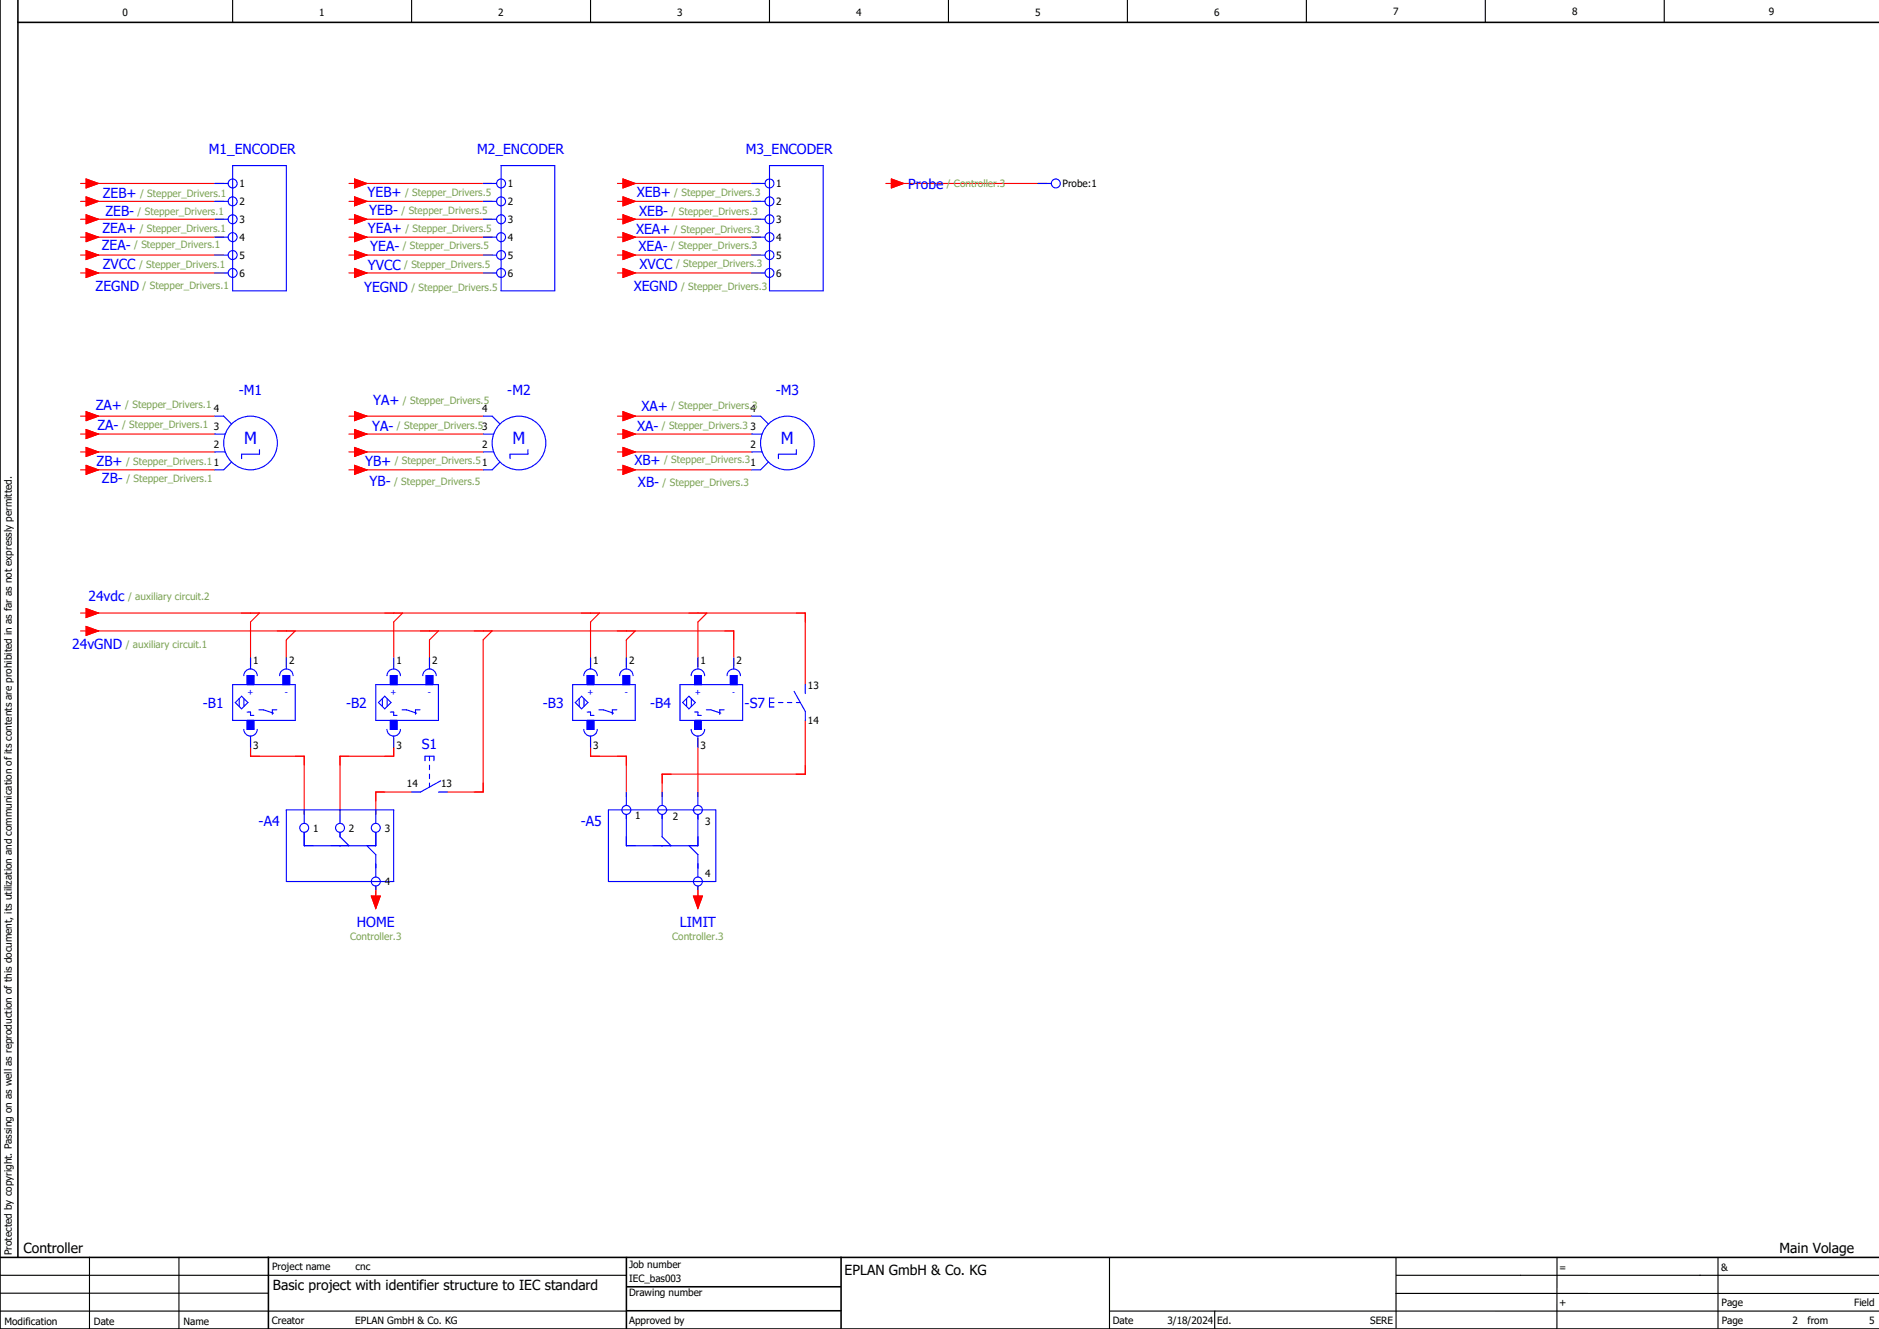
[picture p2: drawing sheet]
<svg xmlns="http://www.w3.org/2000/svg" width="420mm" height="297mm" viewBox="0 0 420 297" stroke-linecap="round" stroke-linejoin="round" font-family="sans-serif">
<g fill="none" stroke="#000" stroke-width=".25">
<path d="M52 0v5M92 0v5M132 0v5M172 0v5M212 0v5M252 0v5M292 0v5M332 0v5M372 0v5M0 293h140M0 285h140M0 289h60"/>
<path d="M20 281v16M40 281v16M248 281.1v15.9M248.1 293h171.9M271.5 293v4M312 281.2l.1 15.5M312 289l107.9 .1M348 281v15.9M384 281.2v15.6M420 285h-108"/>
</g>
<path d="M4 0v281M0 0v297h420M4 5h416M0 281h420M60 281v16M140 287.6h48M140 281v15.8M140.1 292.9h47.9M188 281v16" fill="none" stroke="#000" stroke-width=".35"/>
<g fill="none" stroke="#00f" stroke-width=".25">
<path d="M52 37h12v28h-12zM112 37h12v28h-12zM172 37h12v28h-12zM48 41h3M48 45h3M48 49h3M48 53h3M48 57h3M108 41h3M108 45h3M108 49h3M108 53h3"/>
<path d="M108 57h3M168 41h3M168 45h3M168 49h3M168 53h3M168 57h3M232 41h3M48 61h3M108 61h3M168 61h3M48 93h2l1.8 1.8M48 97h2.3"/>
<path d="M108 93h2l1.8 1.8M108 97h2.3M168 93h2l1.7 1.8M168 97h2.4M48 101h2.3M51.8 103.2l-1.8 1.8h-2M58 100.5v1h-4v1M108 101h2.3M111.8 103.2l-1.8 1.8h-2M118 100.5v1h-4v1M168 101h2.4M171.7 103.2l-1.7 1.8h-2"/>
<path d="M178 100.5v1h-4v1M52 153h14v8h-14zM52.6 157l1.4-1.4 1.4 1.4-1.4 1.4zM53.5 156.1v1.8M54.5 151a1.5 1.5 0 0 1 1.5-1.5 1.5 1.5 0 0 1 1.5 1.5M54.5 156.1v1.8M55.2 159.1h.8v.8h.7M55.2 153v-2h1.5v2M56 147v2.5M57.9 158.6h1l2.2 .8M61.9 158.6h-1v1M62.5 151a1.5 1.5 0 0 1 1.5-1.5 1.5 1.5 0 0 1 1.5 1.5"/>
<path d="M63.2 153v-2h1.5v2M64 147v2.5M84 153h14v8h-14zM84.6 157l1.4-1.4 1.4 1.4-1.4 1.4zM85.5 156.1v1.8M86.5 151a1.5 1.5 0 0 1 1.5-1.5 1.5 1.5 0 0 1 1.5 1.5M86.5 156.1v1.8M87.3 159.1h.7v.8h.8M87.3 153v-2h1.5v2M88 147v2.5M89.9 158.6h1l2.2 .8M93.9 158.6h-1v1"/>
<path d="M94.5 151a1.5 1.5 0 0 1 1.5-1.5 1.5 1.5 0 0 1 1.5 1.5M95.2 153v-2h1.6v2M96 147v2.5M128 153h14v8h-14zM128.6 157l1.4-1.4 1.4 1.4-1.4 1.4zM129.5 156.1v1.8M130.5 151a1.5 1.5 0 0 1 1.5-1.5 1.5 1.5 0 0 1 1.5 1.5M130.5 156.1v1.8M131.2 159.1h.8v.8h.7M131.2 153v-2h1.5v2M132 147v2.5M133.9 158.6h1l2.2 .8"/>
<path d="M137.9 158.6h-1v1M138.5 151a1.5 1.5 0 0 1 1.5-1.5 1.5 1.5 0 0 1 1.5 1.5M139.2 153v-2h1.5v2M140 147v2.5M152 153h14v8h-14zM153.5 156.1v1.8M154 155.6l1.4 1.4-1.4 1.4-1.4-1.4zM154.5 151a1.5 1.5 0 0 1 1.5-1.5 1.5 1.5 0 0 1 1.5 1.5M154.5 156.1v1.8M155.3 159.1h.7v.8h.8M155.3 153v-2h1.5v2M156 147v2.5"/>
<path d="M157.9 158.6h1l2.2 .8M161.9 158.6h-1v1M162.5 151a1.5 1.5 0 0 1 1.5-1.5 1.5 1.5 0 0 1 1.5 1.5M163.3 153v-2h1.5v2M164 147v2.5M172 157h1M173 156h-1v2h1M174 157h1M176 157h1M177.5 154.5l2.5 4.5v2M178 157h.9M180 153v2"/>
<path d="M54.5 163a1.5 1.5 0 0 0 1.5 1.5 1.5 1.5 0 0 0 1.5-1.5M55.2 161v2h1.5v-2M56 164.5v2.5M86.5 163a1.5 1.5 0 0 0 1.5 1.5 1.5 1.5 0 0 0 1.5-1.5M87.3 161v2h1.5v-2M88 164.5v2.5M92 177h2M95 170v-1h2v1M96 169v1M96 171v1M96 173v1M96 175v.9"/>
<path d="M98 177h2M98.5 174.5l-4.5 2.5M130.5 163a1.5 1.5 0 0 0 1.5 1.5 1.5 1.5 0 0 0 1.5-1.5M131.2 161v2h1.5v-2M132 164.5v2.5M140 177v3M148 177v3M154.5 163a1.5 1.5 0 0 0 1.5 1.5 1.5 1.5 0 0 0 1.5-1.5M155.3 161v2h1.5v-2M156 164.5v2.5M156 177v3M64 181h24v16h-24z"/>
<path d="M68 186v3h16v-3M68 181v3M76 181v3M76 186v1l2 2M82 189l2 2v5M84 181v3M84 198v1M136 181h24v16h-24zM140 182v7h16v-7M148 182v5l2 2M154 189l2 2v5M156 198v1"/>
<circle cx="52" cy="57" r="1"/>
<circle cx="52" cy="49" r="1"/>
<circle cx="52" cy="41" r="1"/>
<circle cx="52" cy="45" r="1"/>
<circle cx="52" cy="53" r="1"/>
<circle cx="112" cy="57" r="1"/>
<circle cx="112" cy="49" r="1"/>
<circle cx="112" cy="41" r="1"/>
<circle cx="112" cy="45" r="1"/>
<circle cx="112" cy="53" r="1"/>
<circle cx="172" cy="57" r="1"/>
<circle cx="172" cy="49" r="1"/>
<circle cx="172" cy="41" r="1"/>
<circle cx="172" cy="45" r="1"/>
<circle cx="172" cy="53" r="1"/>
<circle cx="236" cy="41" r="1"/>
<circle cx="52" cy="61" r="1"/>
<circle cx="112" cy="61" r="1"/>
<circle cx="172" cy="61" r="1"/>
<circle cx="56" cy="99" r="6"/>
<circle cx="116" cy="99" r="6"/>
<circle cx="176" cy="99" r="6"/>
<circle cx="68" cy="185" r="1"/>
<circle cx="76" cy="185" r="1"/>
<circle cx="84" cy="185" r="1"/>
<circle cx="84" cy="197" r="1"/>
<circle cx="140" cy="181" r="1"/>
<circle cx="148" cy="181" r="1"/>
<circle cx="156" cy="181" r="1"/>
<circle cx="156" cy="197" r="1"/>
</g>
<g fill="none" stroke="#f00" stroke-width=".25">
<path d="M18 41h1.2M18 45h1.2M18 49h1.2M18 53h1.2M18 57h1.2M19.2 40l2.8 1-2.8 1zM19.2 44l2.8 1-2.8 1zM19.2 48l2.8 1-2.8 1zM19.2 52l2.8 1-2.8 1zM19.2 56l2.8 1-2.8 1zM20 41h30M20 45h30"/>
<path d="M20 49h30M20 53h30M20 57h30M78 41h1.3M78 45h1.3M78 49h1.3M78 53h1.3M78 57h1.3M79.3 40l2.7 1-2.7 1zM79.3 44l2.7 1-2.7 1zM79.3 48l2.7 1-2.7 1zM79.3 52l2.7 1-2.7 1z"/>
<path d="M79.3 56l2.7 1-2.7 1zM80 41h30M80 45h30M80 49h30M80 53h30M80 57h30M138 41h1.2M138 45h1.2M138 49h1.2M138 53h1.2M138 57h1.2M139.2 40l2.8 1-2.8 1z"/>
<path d="M139.2 44l2.8 1-2.8 1zM139.2 48l2.8 1-2.8 1zM139.2 52l2.8 1-2.8 1zM139.2 56l2.8 1-2.8 1zM140 41h30M140 45h30M140 49h30M140 53h30M140 57h30M198 41h1.2M199.2 40l2.8 1-2.8 1zM200 41h34"/>
<path d="M18 61h1.2M19.2 60l2.8 1-2.8 1zM20 61h30M78 61h1.3M79.3 60l2.7 1-2.7 1zM80 61h30M138 61h1.2M139.2 60l2.8 1-2.8 1zM140 61h30M18 97h1.2M18 93h1.2M19.2 92l2.8 1-2.8 1z"/>
<path d="M19.2 96l2.8 1-2.8 1zM20 97h28M20 93h28M78 97h1.3M78 93h1.3M79.3 92l2.7 1-2.7 1zM79.3 96l2.7 1-2.7 1zM80 97h28M80 93h28M138 97h1.2M138 93h1.2M139.2 92l2.8 1-2.8 1z"/>
<path d="M139.2 96l2.8 1-2.8 1zM140 97h28M140 93h28M18 105h1.2M18 101h1.2M19.2 100l2.8 1-2.8 1zM19.2 104l2.8 1-2.8 1zM20 105h28M20 101h28M78 105h1.3M78 101h1.3M79.3 104l2.7 1-2.7 1z"/>
<path d="M79.3 100l2.7 1-2.7 1zM80 105h28M80 101h28M138 105h1.2M138 101h1.2M139.2 104l2.8 1-2.8 1zM139.2 100l2.8 1-2.8 1zM140 105h28M140 101h28M18 137h1.2M19.2 136l2.8 1-2.8 1zM20 137h160v16"/>
<path d="M58 137l-2 2v10M90 137l-2 2v10M134 137l-2 2v10M158 137l-2 2v10M18 141h1.2M19.2 140l2.8 1-2.8 1zM20 141h144v8M66 141l-2 2v6M98 141l-2 2v6M110 141l-2 2v34h-8M142 141l-2 2v6M56 165v4h12v13"/>
<path d="M88 165v4h-12v13M92 177h-8v5M132 165v4h8v9M156 165v13M180 161v12h-32v5M84 198v3M156 198v3M83 200.3h2l-1 2.7zM155 200.3h2l-1 2.7z"/>
</g>
<g fill="#00f" stroke="#00f" stroke-width=".22">
<path d="M63.2 151h1.5v2h-1.5z"/>
<path d="M55.2 151h1.5v2h-1.5z"/>
<path d="M55.2 161h1.5v2h-1.5z"/>
<path d="M95.2 151h1.6v2h-1.6z"/>
<path d="M87.3 151h1.5v2h-1.5z"/>
<path d="M87.3 161h1.5v2h-1.5z"/>
<path d="M139.2 151h1.5v2h-1.5z"/>
<path d="M131.2 151h1.5v2h-1.5z"/>
<path d="M131.2 161h1.5v2h-1.5z"/>
<path d="M163.3 151h1.5v2h-1.5z"/>
<path d="M155.3 151h1.5v2h-1.5z"/>
<path d="M155.3 161h1.5v2h-1.5z"/>
</g>
<g fill="#f00" stroke="#f00" stroke-width=".22">
<path d="M19.2 40l2.8 1-2.8 1z"/>
<path d="M19.2 44l2.8 1-2.8 1z"/>
<path d="M19.2 48l2.8 1-2.8 1z"/>
<path d="M19.2 52l2.8 1-2.8 1z"/>
<path d="M19.2 92l2.8 1-2.8 1z"/>
<path d="M19.2 96l2.8 1-2.8 1z"/>
<path d="M19.2 100l2.8 1-2.8 1z"/>
<path d="M19.2 104l2.8 1-2.8 1z"/>
<path d="M139.2 104l2.8 1-2.8 1z"/>
<path d="M139.2 100l2.8 1-2.8 1z"/>
<path d="M139.2 96l2.8 1-2.8 1z"/>
<path d="M139.2 92l2.8 1-2.8 1z"/>
<path d="M139.2 52l2.8 1-2.8 1z"/>
<path d="M139.2 48l2.8 1-2.8 1z"/>
<path d="M139.2 44l2.8 1-2.8 1z"/>
<path d="M139.2 40l2.8 1-2.8 1z"/>
<path d="M79.3 104l2.7 1-2.7 1z"/>
<path d="M79.3 100l2.7 1-2.7 1z"/>
<path d="M79.3 96l2.7 1-2.7 1z"/>
<path d="M79.3 92l2.7 1-2.7 1z"/>
<path d="M79.3 52l2.7 1-2.7 1z"/>
<path d="M79.3 48l2.7 1-2.7 1z"/>
<path d="M79.3 44l2.7 1-2.7 1z"/>
<path d="M79.3 40l2.7 1-2.7 1z"/>
<path d="M79.3 56l2.7 1-2.7 1z"/>
<path d="M79.3 60l2.7 1-2.7 1z"/>
<path d="M139.2 56l2.8 1-2.8 1z"/>
<path d="M139.2 60l2.8 1-2.8 1z"/>
<path d="M19.2 60l2.8 1-2.8 1z"/>
<path d="M19.2 56l2.8 1-2.8 1z"/>
<path d="M19.2 136l2.8 1-2.8 1z"/>
<path d="M19.2 140l2.8 1-2.8 1z"/>
<path d="M83 200.3h2l-1 2.7z"/>
<path d="M155 200.3h2l-1 2.7z"/>
<path d="M199.2 40l2.8 1-2.8 1z"/>
</g>
<g font-size="3.7" fill="#00f">
<text x="54.6" y="99.2">M</text>
<text x="114.6" y="99.2">M</text>
<text x="174.6" y="99.2">M</text>
</g>
<g font-size="3.1" fill="#00f">
<text x="46.7" y="34.3">M1_ENCODER</text>
<text x="106.7" y="34.3">M2_ENCODER</text>
<text x="166.7" y="34.3">M3_ENCODER</text>
<text x="23" y="44.3">ZEB+</text>
<text x="82.2" y="44.1">YEB+</text>
<text x="142.3" y="44.1">XEB+</text>
<text x="203" y="42.2">Probe</text>
<text x="22.9" y="52.1">ZEA+</text>
<text x="23.6" y="48.3">ZEB-</text>
<text x="82.2" y="52.2">YEA+</text>
<text x="82.5" y="48.1">YEB-</text>
<text x="142.2" y="52.4">XEA+</text>
<text x="142.9" y="48.3">XEB-</text>
<text x="22.8" y="55.9">ZEA-</text>
<text x="82.8" y="56">YEA-</text>
<text x="142.7" y="56">XEA-</text>
<text x="21.4" y="65">ZEGND</text>
<text x="23" y="60.2">ZVCC</text>
<text x="81.4" y="65.3">YEGND</text>
<text x="82.2" y="60.3">YVCC</text>
<text x="141.7" y="65.1">XEGND</text>
<text x="143" y="60">XVCC</text>
<text x="53.4" y="88.4">-M1</text>
<text x="113.4" y="88.4">-M2</text>
<text x="173.4" y="88.4">-M3</text>
<text x="21.4" y="91.6">ZA+</text>
<text x="83.4" y="90.6">YA+</text>
<text x="143.4" y="91.8">XA+</text>
<text x="21.8" y="96">ZA-</text>
<text x="83.2" y="96.2">YA-</text>
<text x="142.4" y="96.2">XA-</text>
<text x="21.6" y="104.2">ZB+</text>
<text x="81.6" y="104">YB+</text>
<text x="141.8" y="103.8">XB+</text>
<text x="22.8" y="108">ZB-</text>
<text x="82.6" y="108.7">YB-</text>
<text x="142.6" y="108.9">XB-</text>
<text x="19.8" y="134.4">24vdc</text>
<text x="16.1" y="145.1">24vGND</text>
<text x="45.3" y="158.2">-B1</text>
<text x="77.3" y="158.2">-B2</text>
<text x="121.3" y="158.2">-B3</text>
<text x="145.3" y="158.2">-B4</text>
<text x="166.4" y="158.2">-S7</text>
<text x="94.3" y="167.4">S1</text>
<text x="57.8" y="184.6">-A4</text>
<text x="129.8" y="184.6">-A5</text>
<text x="79.8" y="207.1">HOME</text>
<text x="152" y="207.1">LIMIT</text>
</g>
<g font-size="3.1">
<text x="5.3" y="280">Controller</text>
<text x="397.8" y="280">Main Volage</text>
<text x="188.8" y="285">EPLAN GmbH &amp; Co. KG</text>
<text x="61" y="288.2">Basic project with identifier structure to IEC standard</text>
</g>
<g font-size="2.2">
<text x="27.4" y="3.5">0</text>
<text x="71.4" y="3.5">1</text>
<text x="111.4" y="3.5">2</text>
<text x="151.4" y="3.5">3</text>
<text x="191.4" y="3.5">4</text>
<text x="231.4" y="3.5">5</text>
<text x="271.4" y="3.5">6</text>
<text x="311.4" y="3.5">7</text>
<text x="351.4" y="3.4">8</text>
<text x="395.4" y="3.4">9</text>
<text x="53.5" y="41.9">1</text>
<text x="113.5" y="41.9">1</text>
<text x="173.5" y="41.9">1</text>
<text x="237.5" y="41.9">Probe:1</text>
<text x="53.5" y="45.9">2</text>
<text x="113.5" y="45.9">2</text>
<text x="173.5" y="45.9">2</text>
<text x="53.5" y="49.9">3</text>
<text x="53.5" y="53.9">4</text>
<text x="113.5" y="49.9">3</text>
<text x="113.5" y="53.9">4</text>
<text x="173.5" y="49.9">3</text>
<text x="173.5" y="53.9">4</text>
<text x="53.5" y="57.9">5</text>
<text x="113.5" y="57.9">5</text>
<text x="173.5" y="57.9">5</text>
<text x="53.5" y="61.9">6</text>
<text x="113.5" y="61.9">6</text>
<text x="173.5" y="61.9">6</text>
<text x="47.8" y="92.1">4</text>
<text x="107.8" y="92.1">4</text>
<text x="167.8" y="92.1">4</text>
<text x="47.8" y="100.1">2</text>
<text x="47.8" y="96.1">3</text>
<text x="107.8" y="100.1">2</text>
<text x="167.8" y="100.1">2</text>
<text x="167.8" y="96.1">3</text>
<text x="167.8" y="104.1">1</text>
<text x="56.6" y="148.4">1</text>
<text x="64.6" y="148.4">2</text>
<text x="88.6" y="148.4">1</text>
<text x="96.6" y="148.4">2</text>
<text x="132.6" y="148.4">1</text>
<text x="140.6" y="148.4">2</text>
<text x="156.6" y="148.4">1</text>
<text x="164.6" y="148.4">2</text>
<text x="180.6" y="153.9">13</text>
<text x="180.6" y="161.8">14</text>
<text x="56.6" y="167.3">3</text>
<text x="88.6" y="167.3">3</text>
<text x="132.6" y="167.3">3</text>
<text x="156.6" y="167.3">3</text>
<text x="91" y="175.9">14</text>
<text x="98.6" y="175.9">13</text>
<text x="70" y="185.9">1</text>
<text x="78" y="185.9">2</text>
<text x="86" y="185.9">3</text>
<text x="142" y="183">1</text>
<text x="150.4" y="183.2">2</text>
<text x="157.6" y="184.3">3</text>
<text x="86" y="197.9">4</text>
<text x="157.6" y="195.9">4</text>
<text x="2.7" y="280.5" transform="rotate(-90 2.7 280.5)">Protected by copyright. Passing on as well as reproduction of this document, its utilization and communication of its contents are prohibited in as far as not expressly permitted.</text>
<text x="60.8" y="283.9">Project name</text>
<text x="79.5" y="283.9">cnc</text>
<text x="140.6" y="286.4">IEC_bas003</text>
<text x="140.6" y="283.3">Job number</text>
<text x="348.5" y="284">=</text>
<text x="384.7" y="284">&amp;</text>
<text x="140.6" y="289.6">Drawing number</text>
<text x="348.5" y="291.8">+</text>
<text x="384.8" y="291.8">Page</text>
<text x="414.4" y="291.8">Field</text>
<text x="1" y="296">Modification</text>
<text x="21" y="296">Date</text>
<text x="41" y="296">Name</text>
<text x="60.8" y="295.9">Creator</text>
<text x="79.4" y="295.9">EPLAN GmbH &amp; Co. KG</text>
<text x="140.6" y="295.8">Approved by</text>
<text x="248.7" y="295.8">Date</text>
<text x="260.9" y="295.8">3/18/2024</text>
<text x="272.1" y="295.8">Ed.</text>
<text x="306.3" y="295.8">SERE</text>
<text x="384.8" y="295.8">Page</text>
<text x="400.7" y="295.8">2</text>
<text x="404" y="295.8">from</text>
<text x="417.8" y="295.8">5</text>
</g>
<g font-size="2.2" fill="#7ca552">
<text x="211.6" y="41.9">/ Controller.3</text>
<text x="30.8" y="48">/ Stepper_Drivers.1</text>
<text x="31.3" y="44">/ Stepper_Drivers.1</text>
<text x="89.8" y="47.7">/ Stepper_Drivers.5</text>
<text x="90.5" y="43.7">/ Stepper_Drivers.5</text>
<text x="150.1" y="48">/ Stepper_Drivers.3</text>
<text x="150.7" y="43.7">/ Stepper_Drivers.3</text>
<text x="31.2" y="51.7">/ Stepper_Drivers.1</text>
<text x="90.6" y="51.8">/ Stepper_Drivers.5</text>
<text x="150.6" y="52">/ Stepper_Drivers.3</text>
<text x="30" y="55.5">/ Stepper_Drivers.1</text>
<text x="31.1" y="59.9">/ Stepper_Drivers.1</text>
<text x="90" y="55.6">/ Stepper_Drivers.5</text>
<text x="90.3" y="59.9">/ Stepper_Drivers.5</text>
<text x="150" y="55.7">/ Stepper_Drivers.3</text>
<text x="151.1" y="59.7">/ Stepper_Drivers.3</text>
<text x="31.9" y="64.7">/ Stepper_Drivers.1</text>
<text x="91.9" y="65">/ Stepper_Drivers.5</text>
<text x="152.2" y="64.8">/ Stepper_Drivers.3</text>
<text x="27.3" y="95.7">/ Stepper_Drivers.1</text>
<text x="28" y="91.3">/ Stepper_Drivers.1</text>
<text x="88.7" y="95.9">/ Stepper_Drivers.53</text>
<text x="90.1" y="90.3">/ Stepper_Drivers.5</text>
<text x="147.9" y="95.9">/ Stepper_Drivers.3</text>
<text x="150.1" y="91.5">/ Stepper_Drivers.3</text>
<text x="28.2" y="103.9">/ Stepper_Drivers.11</text>
<text x="28.2" y="107.7">/ Stepper_Drivers.1</text>
<text x="88.2" y="103.7">/ Stepper_Drivers.51</text>
<text x="148.4" y="103.5">/ Stepper_Drivers.3</text>
<text x="88.1" y="108.3">/ Stepper_Drivers.5</text>
<text x="148.1" y="108.5">/ Stepper_Drivers.3</text>
<text x="28.6" y="134.1">/ auxiliary circuit.2</text>
<text x="28.1" y="144.7">/ auxiliary circuit.1</text>
<text x="78.3" y="210">Controller.3</text>
<text x="150.3" y="210">Controller.3</text>
</g>
<g font-size="1.9" fill="#00f">
<text x="55.3" y="155.2">+</text>
<text x="63.7" y="155.2">-</text>
<text x="87.3" y="155.2">+</text>
<text x="95.7" y="155.2">-</text>
<text x="131.3" y="155.2">+</text>
<text x="139.7" y="155.2">-</text>
<text x="155.3" y="155.2">+</text>
<text x="163.7" y="155.2">-</text>
</g>
</svg>
